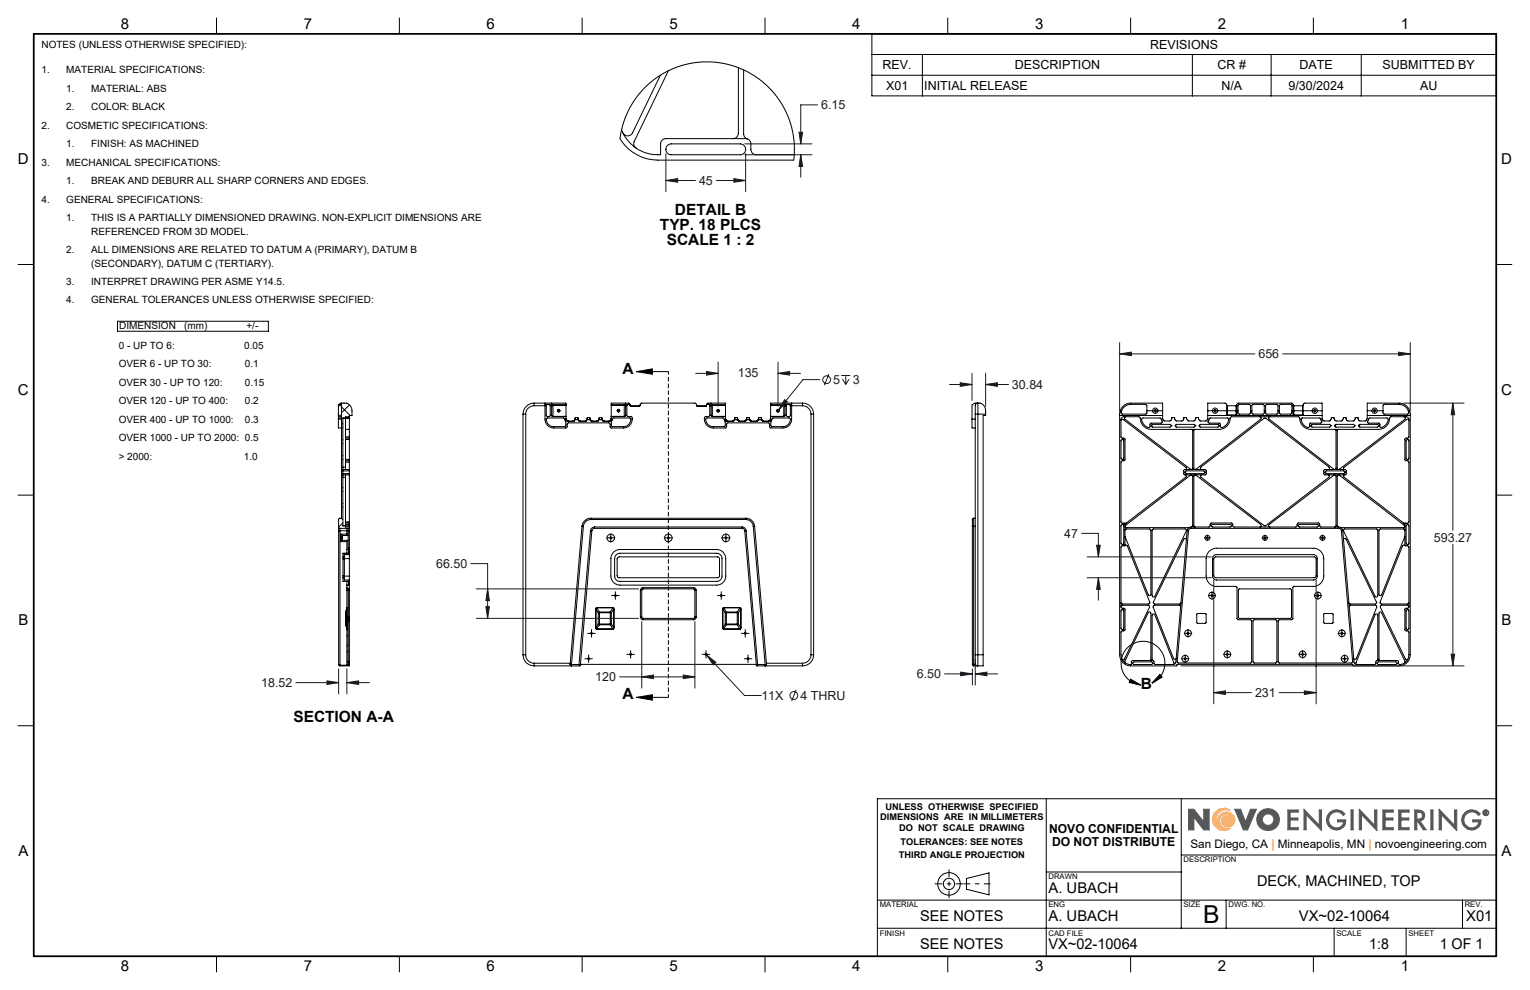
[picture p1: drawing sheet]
<svg xmlns="http://www.w3.org/2000/svg" width="432mm" height="279mm" viewBox="0 0 432 279" stroke-linecap="round" stroke-linejoin="round" font-family="sans-serif">
<g fill="none" stroke="#000" stroke-width=".28">
<path d="M61.1 5.1v4.5M112.7 5.1v4.5M164.3 5.1v4.5M188.6 20l-9.6 19.9a1.46 1.46 0 0 0 .5 1.9M208.4 19.1v18.5a1.57 1.57 0 0 1-1.5 1.5M209.9 19.7v18.1a1.55 1.55 0 0 0 1 1.4M215.9 5.1v4.5M267.5 5.1v4.5M319.1 5.1v4.5M370.7 5.1v4.5M175.4 36.6a11 11 0 0 0 11 7.1v-3.1a1.45 1.45 0 0 1 1.5-1.5h22.5a1.45 1.45 0 0 1 1.5 1.5v1.6a1.51 1.51 0 0 0 1.5 1.5h10.8M182.1 24.6l2.4-2.1 2.8-1.9 3.6-1.6 3.2-1 3.2-.5h3.3l3.6 .4 3 .8 3.1 1.2 2.7 1.5 3.2 2.6 2.3 2.4 2.2 3.1 1.6 3.1 1.1 3.4 .6 3.3 .2 4.1-.2 1.8-39.8-.1a11.4 11.4 0 0 1-9.2-6.2l.8-3.6 1.3-3.5 2-3.6z"/>
<path d="M186.4 21.2l-7.9 16.3a1.53 1.53 0 0 1-2.7 0M188.6 40.9l.8-.3h19.5a1.53 1.53 0 0 1 1.5 1.5 1.53 1.53 0 0 1-1.5 1.6h-19.5a1.55 1.55 0 0 1-1.4-1.1 1.55 1.55 0 0 1 .6-1.7zM5.1 74.6h4.4M422.3 74.6h4.4M95.5 118.3v2.5h.9M95.5 117.6v.4M95.5 117.2v.4M95.5 118h.9M95.5 114.5h.9M95.5 118.3h.9M95.5 117.6h.9M95.5 114.5v2.7"/>
<path d="M95.5 118v.3M95.5 117.2h.9M95.6 114.1l-.1 .4M95.6 114.1h.8M96.3 113.8h1.5a2.24 2.24 0 0 1 1.5 2.1v1.4h-.7v.3M96.3 113.8l-.7 .3M96.4 119.3l.4 .4M96.4 114.8l2.4 2.5M96.4 113.8v32.5M96.8 118h1.8M98.6 117.6h-1.1v14.2M98.6 117.6v.4"/>
<path d="M98.6 118v3.2M98.6 118h-1.8v30.4h.7M98.6 118h.1M98.6 114.3l-2.2 2.2M147.6 116.9h.8M147.6 116.9v67.9M148.4 116.9v67.9M150.7 113.8a3.1 3.1 0 0 0-3.1 3.1M150.7 113.8v.7M150.7 114.5a2.4 2.4 0 0 0-2.3 2.4M150.7 113.8h9v.5M150.7 114.5h3.1"/>
<path d="M153.8 113.8v.5M153.8 114.3v4a2.46 2.46 0 0 0 2.5 2.5h3.4l.4-.3v-.9l.3-.3h11.5l.3 .3v.9l.3 .3h3.4a2.27 2.27 0 0 0 2.3-3.2h-1l-.3-.3 .1-3M153.8 114.3h.5M154.2 118.1l5-.1 .5 .9-.2 1.5h-3.2a2.02 2.02 0 0 1-2.1-2.3zM154.3 114.3l.3-.2 .6 .2M154.3 114.3l-.1 2.9 .3 .4h.5l.3-.3-.1-3M155.2 114.3h.5M155.7 113.8v.5M155.7 114.3v3l.4 .3M155.7 117.1l.4 .4M156.1 114.3l-.4 .4 .4-.4M156.1 114.3v3.2"/>
<path d="M156.1 114.3h3.6M156.1 117.5h3.6M156.1 114.3h.1M156.1 117.5v.1M159.7 117.5l.1 .9M159.7 118.1l.1 .2M159.7 114.3v3.2M159.8 118.4l.2 .4M159.8 118.3v.1M159.8 118.3l.2 .3M160 118.8l.3 .2M160 118.6l.3 .2"/>
<path d="M160 118.6v.2M160.3 118.8h1.5M160.3 119h1.5M160.3 118.8v.2M161.8 118.8v.2M162.1 118.8l-.3 .2M162.1 118.6l-.3 .2M162.1 118.6v.2M162.3 118.5l-.2 .3M162.3 118.5h.9M162.3 118.4v.1M162.3 118.4h.9"/>
<path d="M162.3 118.3v.1M162.3 118.3h.1M162.3 118.3l-.2 .3M162.3 118.1v-.3h.8v.3M162.3 118.1v.2M163.1 118.1l.1 .2M163.2 118.3v.1M163.2 118.3h.1M163.2 118.3l.2 .3M163.2 118.5l.2 .3M163.2 118.4v.1M163.4 118.8l.3 .2"/>
<path d="M163.4 118.6l.3 .2M163.4 118.6v.2M163.7 118.8h1.5M163.7 119h1.5M163.7 118.8v.2M165.2 118.8v.2M165.5 118.8l-.3 .2M165.5 118.6l-.3 .2M165.5 118.6v.2M165.7 118.5h.9M165.7 118.5l-.2 .3M165.7 118.4h.9"/>
<path d="M165.7 118.4v.1M165.7 118.3v.1M165.7 118.3h.1M165.7 118.3l-.2 .3M165.7 118.1v-.3h.8v.3M165.7 118.1v.2M166.5 118.1v.2M166.5 118.3l.1 .1M166.5 118.3h.1M166.5 118.3l.3 .3M166.6 118.5l.2 .3M166.6 118.4v.1"/>
<path d="M166.8 118.8l.3 .2M166.8 118.6l.3 .2M166.8 118.6v.2M167.1 118.8h1.4M167.1 119h1.4M167.1 118.8v.2M168.5 118.8v.2M168.8 118.8l-.3 .2M168.8 118.6l-.3 .2M168.8 118.6v.2M169.1 118.3v.1M169.1 118.5h.8"/>
<path d="M169.1 118.5l-.3 .3M169.1 118.4h.8M169.1 118.3h.1M169.1 118.4v.1M169.1 118.3l-.3 .3M169.1 118.1v-.3h.8v.3M169.1 118.1v.2M169.9 118.1v.2M169.9 118.3v.1M169.9 118.5l.2 .3M169.9 118.3h.1M169.9 118.4v.1"/>
<path d="M169.9 118.3l.2 .3M170.1 118.8l.4 .2M170.1 118.6l.4 .2M170.1 118.6v.2M170.5 118.8h1.4M170.5 119h1.4M170.5 118.8v.2M171.9 118.8v.2M172.2 118.8l-.3 .2M172.2 118.6l-.3 .2M172.2 118.6v.2M172.4 118.4l-.2 .4"/>
<path d="M172.4 118.3v.1M172.4 118.3l-.2 .3M172.5 117.5l-.1 .9M172.5 118.1l-.1 .2M172.5 114.3v3.2M172.5 114.3h3.7M172.5 117.5h3.7M173 118h4.8a1.77 1.77 0 0 1-1.9 2.4h-3.2l-.2-.3v-1.1zM176.2 114.3l.4 .4-.4-.4M176.2 114.3v3.2M176.2 114.3h.1M176.2 117.5v.1"/>
<path d="M176.6 113.8v.5M176.6 114.3v2.9l-.4 .4M176.6 117.1l-.4 .4M176.6 114.3h.4M177.8 114.1l-.4-.3h-4.9v.5M177.8 114.1l-.8 .2M177.8 114.1l.2 .6M177.8 114.3l.2 .2M178 114.5v.2M178 114.5h2.4M178 114.7h2.4M180.4 114.7l.3-.7 .3-.2h15.2l.3 .2 .3 .7"/>
<path d="M180.4 114.5v.2M180.7 114.3l-.3 .2M196.6 114.3l.2 .2M196.8 114.5v.2M196.8 114.5h2.4M196.8 114.7h2.4M199.2 114.5v.2M199.2 118.1l5.1-.1 .4 1v1.1l-.2 .3h-3.2a2.01 2.01 0 0 1-2.1-2.3zM199.4 114.3l-.2 .2M199.4 114.1l.3-.3h5.1v.5M199.4 114.1l.8 .2M199.4 114.1l-.2 .6"/>
<path d="M200.2 114.3l.1 3-.3 .3h-1a2.27 2.27 0 0 0 2.3 3.2h3.5l.2-.3 .1-.9 .3-.3h11.5l.3 .3v.9l.3 .3h3.4a2.45 2.45 0 0 0 2.5-2.5v-4M200.2 114.3h.5M200.7 113.8v.5M200.7 114.3v3l.3 .3M200.7 117.1l.3 .4M201 114.3l-.3 .4 .3-.4M201 114.3v3.2M201 114.3h3.8M201 117.5h3.8M201 114.3h.1M201 117.5v.1M204.8 118.3v.1"/>
<path d="M204.8 118.1v.2M204.8 114.3v3.2M204.8 117.5v.9M204.8 118.4l.2 .4M204.8 118.3l.2 .3M205 118.8l.3 .2M205 118.6l.3 .2M205 118.6v.2M205.3 118.8h1.5M205.3 119h1.5M205.3 118.8v.2M206.8 118.8v.2"/>
<path d="M207.1 118.8l-.3 .2M207.1 118.6l-.3 .2M207.1 118.6v.2M207.3 118.5h.9M207.3 118.5l-.2 .3M207.3 118.4h.9M207.3 118.4v.1M207.3 118.3v.1M207.3 118.3h.1M207.3 118.3l-.2 .3M207.4 118.1l-.1 .2M207.4 118.1v-.3h.7v.3"/>
<path d="M208.1 118.1l.1 .2M208.2 118.3v.1M208.2 118.3h.1M208.2 118.3l.2 .3M208.2 118.5l.2 .3M208.2 118.4v.1M208.4 118.8l.3 .2M208.4 118.6l.3 .2M208.4 118.6v.2M208.7 118.8h1.4M208.7 119h1.4M208.7 118.8v.2"/>
<path d="M210.1 118.8v.2M210.5 118.8l-.4 .2M210.5 118.6l-.4 .2M210.5 118.6v.2M210.7 118.3v.1M210.7 118.5h.9M210.7 118.5l-.2 .3M210.7 118.4h.9M210.7 118.3h.1M210.7 118.4v.1M210.7 118.3l-.2 .3M210.7 118.1v.2"/>
<path d="M210.7 118.1v-.3h.8v.3M211.5 118.1l.1 .2M211.6 118.3v.1M211.6 118.5l.1 .3M211.6 118.3h.1M211.6 118.4v.1M211.6 118.3l.1 .3M211.7 118.8l.4 .2M211.7 118.6l.4 .2M211.7 118.6v.2M212.1 118.8h1.4M212.1 119h1.4"/>
<path d="M212.1 118.8v.2M213.5 118.8v.2M213.9 118.8l-.4 .2M213.9 118.6l-.4 .2M213.9 118.6v.2M214 118.5h.9M214 118.5l-.1 .3M214 118.4h.9M214 118.4v.1M214.1 118.3l-.1 .1M214.1 118.3h.1M214.1 118.3l-.2 .3"/>
<path d="M214.1 118.1v.2M214.1 118.1v-.3h.8v.3M214.9 118.1v.2M214.9 118.3v.1M214.9 118.3h.1M214.9 118.3l.2 .3M214.9 118.5l.2 .3M214.9 118.4v.1M215.1 118.8l.3 .2M215.1 118.6l.3 .2M215.1 118.6v.2M215.4 118.8h1.5"/>
<path d="M215.4 119h1.5M215.4 118.8v.2M216.9 118.8v.2M217.2 118.8l-.3 .2M217.2 118.6l-.3 .2M217.2 118.6v.2M217.5 118.4l-.3 .4M217.5 118.3l-.3 .3M217.5 118.3v.1M217.5 118.1v.2M217.5 114.3v3.2M217.5 114.3h3.7"/>
<path d="M217.5 117.5h3.7M217.5 117.5v.9M218 118h4.9a.84 .84 0 0 1-.1 1.3l-.4 .5-.8 .5-3.8 .1-.2-.3v-1.1zM221.2 114.3l.3 .4-.3-.4M221.2 114.3v3.2M221.2 114.3h.1M221.2 117.5v.1M221.5 113.8v.5M221.5 114.3v3l-.3 .3M221.5 117.1l-.3 .4M221.5 114.3h.5M222 114.3l.3-.2 .7 .2"/>
<path d="M222 114.3l-.1 3 .3 .3h.5l.4-.3-.1-3M223 114.3h.4M223.4 113.8v.5M223.4 114.5h3.1M226.5 114.5a2.46 2.46 0 0 1 2.4 2.4M226.5 113.8v.7M226.5 113.8a3.1 3.1 0 0 1 3.1 3.1M226.5 113.8h-9v.5M228.9 116.9h.7M228.9 116.9v67.9M229.6 116.9v67.9M274.3 118.3v2.5h.9"/>
<path d="M274.3 118.3h.9M275.2 116.9a4.3 4.3 0 0 1 .4-3l.4-.1v3.1M275.2 116.9h.8M275.2 116.9v67.9M276 116.9h2.2M276 116.9v67.9M278.2 116.9a2.81 2.81 0 0 0-1.6-3.1h-1.4l-.9 .5v4M278.2 116.9v.4h-.7v67.5M316 117.3h12.1M316.2 115.9l-.2 .9v68a3.2 3.2 0 0 0 3.1 3.1h12.9l.2-.4h49.5l.3 .4h12.9a3.1 3.1 0 0 0 3.1-3.1v-68l-.2-.9M316.2 115.9a3.1 3.1 0 0 1 2.9-2.1h9v2.1M316.2 115.9h.3"/>
<path d="M316.4 118.7l.1-.3h.5l17.7 13.5 .2 .3-.4 .3M316.5 115.9a.6 .6 0 0 0 .3 1h6.6l.3-.3v-.7M316.5 115.9a2.7 2.7 0 0 1 2.6-1.8h4.2a1.65 1.65 0 0 1 .4 1.8M317.7 117.6a.39 .39 0 0 0-.3 .3 .39 .39 0 0 0 .1 .4l18.8 14.2 .3-.3v-10.7l-.4-.3M322.3 118.1l5.3-.1 .4 1-.1 .3-3.1 .1-.2 .3-.2 .9a2.29 2.29 0 0 1-2.1-2.5zM323.7 115.9h1.6M325.3 115.9a.76 .76 0 0 0 .8 .8 .76 .76 0 0 0 .7-.8M325.3 115.9a.76 .76 0 0 1 .8-.8 .76 .76 0 0 1 .7 .8M326.8 115.9h1.3M328.1 115.9v2.2l.6 .7h1.6l.4-.6v-.4h.8v.4l.6 .6h1.6l.4-1h.8v.4l.6 .6h1.5l.5-1h.7l.5 1h1.6l.6-.6v-2.3M340.9 115.9v-2.1h4.8a.84 .84 0 0 1 .5 1.2v.9M340.9 115.9h1.3"/>
<path d="M340.9 117.3h5.4M341.3 118h5.3a.96 .96 0 0 1-.2 1.5 1.84 1.84 0 0 1-1.8 1.1l-.4-1.2-3.2-.1-.1-.3zM342.2 115.9a.74 .74 0 0 1 .7-.8 .74 .74 0 0 1 .8 .8M342.2 115.9a.74 .74 0 0 0 .7 .8 .74 .74 0 0 0 .8-.8M343.7 115.9h2.5M346.2 117.1l.1 .2M346.2 117.1h.2M346.2 115.9h.2M346.2 114.3l.2 .2M346.2 115.9v1.2M346.3 117.3h.1M346.4 117.1v.2"/>
<path d="M346.4 114.5v1.4M346.4 115.9h2.4M346.4 117.3h2.4M346.4 115.9v1.2M346.4 117.1h2.4M346.4 114.5h2.4M348.8 117.1v.2M348.8 117.1h.2M348.8 117.3h.1M348.8 115.9h.2M348.8 114.5v1.4M348.8 115.9v1.2"/>
<path d="M348.9 117.3h.1M348.9 117.3h16.2M349 115.9v-1.1a.7 .7 0 0 1 .5-1h15a.8 .8 0 0 1 .4 1.2v.9M349 117.1l-.1 .2M349 114.3l-.2 .2M349 115.9h.4M349 115.9v1.2M349.4 115.9v-.9a.61 .61 0 0 1 .4-.9h2.7a1.56 1.56 0 0 1 .4 1.8M349.4 115.9v.7l.3 .3h2.9l.3-.3v-.7M352.9 115.9h.4M353.3 115.9v-.9a.58 .58 0 0 1 .4-.9h2.7a1.65 1.65 0 0 1 .4 1.8M353.3 115.9v.8l.3 .2h2.9l.3-.3v-.7"/>
<path d="M355.6 117.6a.37 .37 0 0 1 .3 .3 .37 .37 0 0 1-.1 .4l-18.3 14.1a.38 .38 0 0 1-.4 .1 .38 .38 0 0 1-.2-.4v-10.6l.4-.3M356.8 115.9h.4M357.2 115.9v-.9a.63 .63 0 0 1 .3-.9h2.8a1.65 1.65 0 0 1 .4 1.8M357.2 115.9v.7l.3 .3h2.9l.3-.2v-.8M358.4 117.6a.37 .37 0 0 0-.4 .3 .37 .37 0 0 0 .2 .4l18.2 14.1a.38 .38 0 0 0 .4 .1 .38 .38 0 0 0 .2-.4v-10.6l-.3-.3M360.7 115.9h.4M361.1 115.9v-.9a.61 .61 0 0 1 .4-.9h2.7a1.56 1.56 0 0 1 .4 1.8M361.1 115.9v.7l.3 .3h2.9l.3-.3v-.7M364.6 115.9h.3M364.9 117.1l.2 .2M364.9 115.9h.3M364.9 114.3l.3 .2"/>
<path d="M364.9 117.1h.3M364.9 115.9v1.2M365.1 117.3h.1M365.2 114.5v1.4M365.2 117.1v.2M365.2 115.9h2.4M365.2 117.3h7.9M365.2 115.9v1.2M365.2 117.1h2.4M365.2 114.5h2.4M367.3 118.1l5.3-.1 .5 1-.1 .3-3.2 .1-.4 1.2a2.36 2.36 0 0 1-2.1-2.5zM367.6 117.1l.1 .2"/>
<path d="M367.6 117.1h.2M367.6 115.9h.2M367.6 114.5v1.4M367.6 115.9v1.2M367.7 117.3h.1M367.8 117.1l-.1 .2M367.8 115.9v-1.1a.75 .75 0 0 1 .5-1h4.8v2.1M367.8 114.3l-.2 .2M367.8 115.9h2.5M367.8 115.9v1.2M370.3 115.9a.74 .74 0 0 0 .8 .8 .74 .74 0 0 0 .7-.8M370.3 115.9a.74 .74 0 0 1 .8-.8 .74 .74 0 0 1 .7 .8"/>
<path d="M371.8 115.9h1.3M373.1 115.9v2.3l.6 .6h1.6l.4-1h.8v.4l.6 .6h1.6l.4-1h.8v.5l.5 .5h1.7l.4-.6v-.4h.8v.4l.4 .6h1.7l.5-.7v-2.2M385.9 115.9v-2.1h9a3 3 0 0 1 2.9 2.1M385.9 115.9h1.3M385.9 117.3h12.1M386.4 118l5.3 .1a2.29 2.29 0 0 1-2.1 2.5l-.2-.9-.2-.3-3.2-.1-.1-.3zM387.2 115.9a.76 .76 0 0 1 .7-.8 .76 .76 0 0 1 .8 .8M387.2 115.9a.76 .76 0 0 0 .7 .8 .76 .76 0 0 0 .8-.8M388.7 115.9h1.6M390.3 115.9v-.9a.63 .63 0 0 1 .4-.9h4.2a2.89 2.89 0 0 1 2.5 1.8M390.3 115.9v.7l.3 .3h6.6a.6 .6 0 0 0 .2-1M396.3 117.6a.39 .39 0 0 1 .3 .3 .39 .39 0 0 1-.1 .4l-18.8 14.2-.3-.3v-10.7l.4-.3"/>
<path d="M397.4 115.9h.4M397.6 118.7l-.1-.3h-.5l-17.7 13.5-.2 .3 .3 .3M5.1 139.7h4.4M96.4 137.3l.4 .4M96.4 132.8l.4 .4M96.4 128.3l.4 .4M96.4 123.8l.4 .4M96.8 132.5h1.8M96.8 134h1.8M96.8 132.9h1.8M96.8 133.7h1.8M96.8 120.6l-.4 .4"/>
<path d="M96.8 125.1l-.4 .4M96.8 129.6l-.4 .4M96.8 134.1l-.4 .3M96.8 138.6l-.4 .4M96.8 134.7h.7M96.8 131.8h.7M97.5 134v.7M97.5 131.8v.7M97.5 130h1.1M97.5 123.6h1.1M97.5 121.2h1.1M97.5 134.7v13.6"/>
<path d="M97.5 124h1.1M97.5 129.6h1.1M97.5 123.3h1.1M97.5 130.4h1.1M98.6 133.7v.3M98.6 132.5v.4M98.6 123.6v.4M98.6 129.6v.4M98.6 123.3v.3M98.6 130v.4M98.6 121.2v2.1M98.6 124v5.6"/>
<path d="M98.6 130.4v2.1M98.6 132.9v.8M98.6 134v13.3M316.8 124l-.4 .3v5.1l.4 .2M316.8 129.6h.1M316.8 124l.3 .4v4.9l-.3 .3M316.8 124h.1M324.9 120.2l.3-.4h5.1l.3 .4M324.9 120.2h.1M324.9 120.2l.3 .3h5.1l.3-.3M330.6 120.2h.1M331.7 120.2l.3-.4h5l.3 .4"/>
<path d="M331.7 120.2h.1M331.7 120.2l.3 .3h5l.3-.3M334.2 132.6l5.8-.1 .4 .3v.9l-.2 .3h-5.9l-.3-.3zM334.4 133.3h.1M334.4 133.3l.3-.4h5l.3 .4M334.4 133.3l.3 .4h5l.3-.4M334.5 134a.32 .32 0 0 1 .4 .2 .32 .32 0 0 1-.1 .4l-17 13.1-1.2-.1-.2-.2v-17l.3-.4h.5l.3-.2v-5.9l-1.1-.5v-5a.78 .78 0 0 1 .7-.8l4.5 .1a4.4 4.4 0 0 0 2.2 3.3l1.1 .2h19.2a3.4 3.4 0 0 0 3.2-3.4l19.3-.1a4 4 0 0 0 2.6 3.4l19.8 .1a3.4 3.4 0 0 0 3.3-3.4l4.6-.2a.78 .78 0 0 1 .7 .8v5l-1.1 .5v5.9l.3 .2h.5l.3 .4v17l-.2 .2-1.2 .1-17-13.1a.32 .32 0 0 1-.1-.4 .32 .32 0 0 1 .3-.2M337.3 120.2h.1M338.4 120.2l.3-.4h5l.4 .4M338.4 120.2h.1M338.4 120.2l.3 .3h5l.4-.3M339.2 134a.37 .37 0 0 0-.4 .3 .37 .37 0 0 0 .1 .4l18 13.7 18.1-13.7a.37 .37 0 0 0 .2-.4 .37 .37 0 0 0-.4-.3"/>
<path d="M339.2 132.5a.38 .38 0 0 1-.4-.2 .38 .38 0 0 1 .1-.5l18-13.8 18.2 13.8a.38 .38 0 0 1 .1 .5 .38 .38 0 0 1-.4 .2M340 133.3h.1M344.1 120.2h.1M369.9 120.2l.3 .3h5l.4-.3M369.9 120.2l.3-.4h5l.4 .4M369.9 120.2h.1M373.6 132.7l.3-.2h5.7l.3 .3v.9l-.2 .3h-5.9l-.2-.3zM373.9 133.3l.4-.4h5l.3 .4M373.9 133.3h.1M373.9 133.3l.4 .4h5l.3-.4M375.6 120.2h.1M376.7 120.2l.3 .3h5l.3-.3"/>
<path d="M376.7 120.2l.3-.4h5l.3 .4M376.7 120.2h.1M379.6 133.3h.1M382.3 120.2h.1M383.4 120.2l.3 .3h5.1l.2-.3M383.4 120.2l.3-.4h5.1l.2 .4M383.4 120.2h.1M389 120.2h.1M397.2 124l.4 .3v5.1l-.4 .2M397.2 124h.1M397.2 124l-.4 .3v5.1l.4 .2M397.2 129.6h.1"/>
<path d="M422.3 139.7h4.4M95.6 148.7l.4 .4M95.6 149.8h.4M95.6 148.7v1.1M95.6 149.8v37.7M96 149.1v.7M96 149.1h1.9v1.6h-1.7v.9M96 149.8h1.9M96 149.8v37.9M96.2 151.6v.4M96.2 151.6h.4M96.2 152v.9h1.7v2.2"/>
<path d="M96.2 152h.4M96.3 146.3l.5 .3M96.4 146.3h-.6l-.2 .2v2.2M96.4 150.7l.3 .4M96.4 141.8l.4 .4M96.6 151.6v.4M96.6 152.3l-.4 .3M96.6 152v.5h1.6M96.8 143.1l-.4 .3M96.8 147.6l-1.2 1.1M96.8 148.3h.7M96.8 157.2v.5"/>
<path d="M96.8 157.2h.4M96.8 157.7v4.8M96.8 157.7h.4M97.2 156.1l-.4 .4M97.2 157.2v.5M97.2 157.7v4.8M97.2 157.7h1.4M97.3 156.1l.3 .4M97.5 148.3v.1M97.5 148.4v.3h1.1M97.5 148h1.1M97.5 147.6h1.1"/>
<path d="M97.5 148.4h1.1M97.5 147.3h1.1M97.9 155.1v1M97.9 155.1h.5v1h-1.6v1.1M98.1 152.5l.1 .1M98.2 151.1v1.4M98.2 152.5v2.2h.4M98.2 150.6l-.5 .5M98.2 151.1h-1.6v.5M98.2 149.8h.4M98.6 154.7l-.4 .4M98.6 148.4v.3"/>
<path d="M98.6 147.6v.4M98.6 156.5v1.2M98.6 149.1v.7M98.6 147.3v.3M98.6 156.5h-1.4v.7M98.6 149.1h-.4v2M98.6 148v.4M98.6 148.7v.4M98.6 149.8v6.7M98.6 157.7v4.9M164.3 148.5l.3 .1M164.3 148.5l-3.4 39"/>
<path d="M164.6 148.6l-3.3 38.9M166.7 149.8h.3M166.7 149.8l-3.3 37.7M166.8 146.6a2.12 2.12 0 0 0-2.2 2M166.8 146.3a2.5 2.5 0 0 0-2.5 2.2M166.8 146.3v.3M166.8 146.3h43.7M166.8 146.6h43.7M167 149.8l-3.2 37.9M167.8 148.7a1.23 1.23 0 0 0-1.1 1.1M167.8 148.7v.4M167.8 149.1l-.4 .1-.4 .6"/>
<path d="M167.8 148.7h41.6M167.8 149.1h41.6M173 156l.9-.7 1.1-.2h27.3a2.58 2.58 0 0 1 2.5 2.6v4.9a2.58 2.58 0 0 1-2.5 2.5h-27.3a2.58 2.58 0 0 1-2.6-2.5v-5.3zM173.8 156.7l1.1-.6h27.4a1.49 1.49 0 0 1 1.5 1.6v4.9a1.49 1.49 0 0 1-1.5 1.5h-27.4a1.49 1.49 0 0 1-1.4-1.5v-4.9zM174.4 157.3l28.1-.1 .6 .4v5l-.5 .5h-28l-.4-.6v-4.8zM209.4 148.7a1.15 1.15 0 0 1 1.2 1.1M209.4 148.7v.4M209.4 149.1l.4 .1 .4 .6M210.2 149.8h.4M210.2 149.8l3.3 37.9M210.5 146.6a2.12 2.12 0 0 1 2.1 2M210.5 146.3v.3"/>
<path d="M210.5 146.3a2.44 2.44 0 0 1 2.5 2.2M210.6 149.8l3.2 37.7M212.6 148.6l3.3 38.9M213 148.5l-.4 .1M213 148.5l3.3 39M274.4 148.6v38.9M274.8 148.5l-.4 .1M274.8 146.3v2.2M274.8 146.3l-.4 .2v2.1M274.8 148.5v39M274.8 148.5h.4M274.8 146.3h.4"/>
<path d="M316.8 148l.3 .4v4.9l-.3 .4M316.8 148h.1M316.8 148l-.4 .3v5.1l.4 .3M316.8 153.7h.1M317.1 147.7l.4 .2v5.9l-.4 .2M317.5 149.6l.3-.3h6.7l.3 .2v18.2a.39 .39 0 0 1-.3 .4 .39 .39 0 0 1-.4-.2l-6.6-16.6M325.3 149.4l9.3-.1 .3 .3-9 18.7a.39 .39 0 0 1-.4 .2 .39 .39 0 0 1-.3-.4zM334.8 152.3a.37 .37 0 0 0-.3-.4 .37 .37 0 0 0-.4 .3l-8.6 17.8 .4 .5h7.1l.3-.4M335.7 149.3l.3-.2 42.2 .1 .4 .6 3.1 36.9-.1 .3h-20.7l-.1-11.8 .2-.3h3.5l.4-.3v-8.8l.3-.3h5.4a2.95 2.95 0 0 0 3-2.9v-4.9a2.95 2.95 0 0 0-3-3h-27.2a2.95 2.95 0 0 0-3 3v4.9a2.95 2.95 0 0 0 3 2.9h5.4l.3 .3v8.8l.4 .3h3.5l.2 .3-.1 11.8h-20.7l-.2-.3 3.2-36.9zM336.2 148.7a1.15 1.15 0 0 0-1.2 1.1l-3.2 37.3-.5 .4h-5.4l-.2-.8-.3-.3h-5.8l-.3 .3v.8a2.73 2.73 0 0 1-2.9-2.7v-6.5l.2-.3h.7l.2-.2v-5.9l-.8-.2-.3-.4v-17l.3-.3 1.1-.2 .4 .3 6.3 16-.4 .4h-7.4l-.3-.4M336.2 148.7h5.1l.2-.2 .1-.7 .2-.2h5.8l.6 1.1h17.6l.6-1.1h5.7l.3 .2 .1 .7 .2 .2h5.1M336.2 148.7l.4-.3v-14l-.3-.3-18.6 14.1a.37 .37 0 0 0-.1 .5 .37 .37 0 0 0 .3 .2h17.7"/>
<path d="M337.3 148.7l-.4-.3v-14l.4-.3 18.5 14a.38 .38 0 0 1 .1 .4 .38 .38 0 0 1-.3 .2M342 148.1l5.2-.1a.37 .37 0 0 1 .4 .4 .37 .37 0 0 1-.4 .3h-5l-.3-.3zM342.5 156.8l.6-.3h27.6a1.09 1.09 0 0 1 1.1 1.2v4.9a1.08 1.08 0 0 1-1.1 1.1h-27.4a1.15 1.15 0 0 1-1.1-1.1v-4.9zM342.7 157.4l.4-.2h27.8l.4 .1 .1 .4v5l-.4 .4h-28l-.5-.6zM358.4 148.7a.38 .38 0 0 1-.3-.2 .38 .38 0 0 1 .1-.4l18.5-14 .3 .3v14l-.3 .3M366.6 148h5.1a.37 .37 0 0 1 .4 .4 .37 .37 0 0 1-.4 .3h-5l-.3-.3zM377.8 148.7l-.4-.3v-14l.3-.3 18.6 14.1a.37 .37 0 0 1 .1 .5 .37 .37 0 0 1-.3 .2h-17.7M377.8 148.7a1.15 1.15 0 0 1 1.2 1.1l3.2 37.3 .5 .4h5.4l.2-.8 .3-.3h5.8l.3 .3 .1 .7a1.01 1.01 0 0 0 1.4-.2 2.67 2.67 0 0 0 1.4-2.4v-6.5l-.2-.3h-.7l-.2-.2v-5.9l.8-.2 .3-.4v-17l-.3-.3-1.1-.2-.4 .3-6.3 16 .4 .4h7.4l.3-.4M379.2 152.3a.37 .37 0 0 1 .2-.4 .37 .37 0 0 1 .5 .3l8.6 17.8-.4 .5h-7.1l-.3-.4M379.2 149.4l9.3-.1 .3 .2v18.6a.39 .39 0 0 1-.3 .4 .39 .39 0 0 1-.4-.2l-9-18.5zM396.5 149.6l-.3-.3h-6.7l-.3 .3v18.1a.39 .39 0 0 0 .3 .4 .39 .39 0 0 0 .4-.2l6.6-16.6M396.8 147.7l-.3 .2v5.9l.3 .2"/>
<path d="M397.2 148l-.4 .3v5.1l.4 .3M397.2 153.7h.1M397.2 148l.4 .3v5.1l-.4 .3M397.2 148h.1M96.8 162.5v.6M96.8 163.1h.4M96.8 163.1v1h1.6v1h-.5M96.8 162.5h.4M97.2 162.5v.6M97.2 163.1v.6h1.4M97.2 162.6h1.4M97.5 172.9h.1"/>
<path d="M97.5 176.1h.1M97.5 176.1v.2M97.5 172.9v3.2M97.5 172.7l.1 .2M97.5 172.7v.2M97.5 176.3l.4 1.2M97.6 176.1l-.1 .2M97.6 176.1l.3 1M97.6 172.9v3.2M97.9 172h.1M97.9 177.1v.4M97.9 177.1h.1"/>
<path d="M97.9 172v5.1M97.9 172l-.3 .9M97.9 165.8l.4 .4M97.9 166.6h.4M97.9 165.8v.8M97.9 174.1h.4M97.9 174.1v.8M97.9 164.1v1M97.9 171.6v.4M97.9 171.4v.2M97.9 177.5v.1M97.9 165.7l.5 .5"/>
<path d="M97.9 179.2l.3 .4M97.9 165.1v.7M97.9 166.6v7.5M97.9 174.9v12.6M97.9 171.6l-.4 1.1M97.9 174.8l.3 .2M98.2 177.5l-.3 .3M98.2 175.3h.4M98.3 174.5l-.4 .4M98.3 166.2v.4M98.3 174.1v.4M98.3 174.5h.3"/>
<path d="M98.3 166.2h.3M98.3 174.1h.3M98.3 166.6h.3M98.3 166.6v7.5M98.6 163.7l-.4 .4M98.6 174.9v.4M98.6 174.1v.4M98.6 166.2v.4M98.6 162.6v1.1M98.6 174.9h-.4v12.2h.4M98.6 163.7v2.5M98.6 166.6v7.5"/>
<path d="M98.6 174.5v.4M98.6 175.3v11.4M168.1 172h.1M168.1 177.1h.1M168.1 177.1l.3 .5M168.1 172v5.1M168.2 177.1v.3l.2 .1M168.2 172l.6 .9M168.2 172v5.1M168.4 171.6l-.2 .4M168.4 171.4l-.3 .6M168.4 171.4v.2"/>
<path d="M168.4 177.5v.1M168.4 171.6l.8 1.1M168.4 177.5h4.6M168.4 171.6h4.6M168.4 171.4h4.6M168.4 177.6h4.6M168.8 176.1h.4M168.8 176.1l.4 .2M168.8 172.9h.4M168.8 172.9v3.2M168.8 176.1l-.6 1M169.2 176.1v.2"/>
<path d="M169.2 172.7v.2M169.2 172.7l-.4 .2M169.2 172.9v3.2M169.2 176.1h3M169.2 176.3h3M169.2 172.9h3M169.2 172.7h3M169.2 176.3l-.8 1.2M172.2 176.1v.2M172.2 172.7v.2M172.2 176.1h.3M172.2 172.9h.3"/>
<path d="M172.2 172.7l.3 .2M172.2 172.9v3.2M172.2 176.3l.8 1.2M172.5 176.1l-.3 .2M172.5 172.9v3.2M172.5 176.1l.7 1M173 171.6h.1l.1 .4M173 171.4l.3 .6M173 171.4v.2M173 177.5v.1M173 171.6l-.8 1.1M173.2 177.1l-.2 .4"/>
<path d="M173.2 172h.1M173.2 177.1h.1M173.2 172l-.7 .9M173.2 172v5.1M173.3 177.1l-.3 .5M173.3 172v5.1M180.7 174.1l.4 .7 .4 .1M180.7 174.1h.4M180.7 166.6h.4M180.7 166.6v7.5M181.1 174.1l.4 .4M181.1 166.6v7.5"/>
<path d="M181.5 165.8a.78 .78 0 0 0-.8 .8M181.5 174.5v.4M181.5 165.8v.4M181.5 166.2l-.4 .4M181.5 174.5h14.3M181.5 174.9h14.3M181.5 166.2h14.3M181.5 165.8h14.3M195.8 165.8a.72 .72 0 0 1 .7 .8M195.8 165.8v.4M195.8 174.5v.4M195.8 166.2l.3 .4"/>
<path d="M196.1 166.6h.4M196.1 174.1l-.3 .4M196.1 174.1h.4M196.1 166.6v7.5M196.5 174.1a.78 .78 0 0 1-.7 .8M196.5 166.6v7.5M203.9 177.1h.1M203.9 172h.1M203.9 177.1l.4 .5M203.9 172v5.1M204 177.1l.3 .4M204 172l.7 .9"/>
<path d="M204 172v5.1M204.3 171.6h-.2l-.1 .4M204.3 171.4l-.4 .6M204.3 171.4v.2M204.3 177.5v.1M204.3 171.6l.7 1.1M204.3 177.5h4.5M204.3 171.6h4.5M204.3 171.4h4.5M204.3 177.6h4.5M204.7 172.9h.3M204.7 176.1h.3"/>
<path d="M204.7 176.1l.3 .2M204.7 172.9v3.2M204.7 176.1l-.7 1M205 172.7l-.3 .2M205 172.7v.2M205 176.1v.2M205 172.9v3.2M205 176.1h3.1M205 176.3h3.1M205 172.9h3.1M205 172.7h3.1M205 176.3l-.7 1.2"/>
<path d="M208.1 176.1v.2M208.1 172.7v.2M208.1 176.1h.3M208.1 172.9h.3M208.1 172.7l.3 .2M208.1 172.9v3.2M208.1 176.3l.7 1.2M208.4 176.1l-.3 .2M208.4 172.9v3.2M208.4 176.1l.6 1M208.8 171.6h.2v.4M208.8 171.4l.4 .6"/>
<path d="M208.8 171.4v.2M208.8 177.5v.1M208.8 171.6l-.7 1.1M209 177.1l-.2 .4M209 172h.2M209 177.1h.2M209 172l-.6 .9M209 172v5.1M209.2 177.1l-.4 .5M209.2 172v5.1M316.4 171.2l.4-.4h7.3l.3 .4-7.1 14.8a.37 .37 0 0 1-.3 .2 .37 .37 0 0 1-.3-.2M316.8 172l.3 .4v4.9l-.3 .4"/>
<path d="M316.8 172h.1M316.8 172l-.4 .3v5l.4 .4M316.8 177.7h.1M333.2 171.2l-.4-.4h-7l-.4 .3 5.8 14.8a.39 .39 0 0 0 .4 .2 .39 .39 0 0 0 .4-.3M337.9 173.1l2.5 .2-.1 2.6h-2.3l-.3-.1zM349.6 166.3l14.7-.1 .2 .3-.1 7.9-14.7 .1-.2-.3zM353.7 175l.1-.1 6.5 .1 .1 11.8-.2 .3-6.5-.1zM373.7 173.2l2.5 .1-.1 2.6h-2.3l-.2-.1zM380.8 171.2l.4-.4h7l.3 .3-5.7 14.8a.39 .39 0 0 1-.4 .2 .39 .39 0 0 1-.4-.3M397.2 172l-.4 .3v5l.4 .4M397.2 177.7h.1M397.2 172l.4 .3v5l-.4 .4"/>
<path d="M397.2 172h.1M397.6 171.2l-.4-.4h-7.3l-.4 .4 7.2 14.8a.37 .37 0 0 0 .3 .2 .37 .37 0 0 0 .3-.2M95.6 187.5l.4 .2M95.6 187.5l.4 .4M96 187.7v.2M96 187.7h2.6M97.9 187.5l.7 .1M97.9 187.5h.7M97.9 183.7l.3 .3M98.2 182l-.3 .4M98.2 186.5l-.3 .3M98.2 186.7h.4"/>
<path d="M98.6 186.7v.4M98.6 187.5v.1M98.6 187.7v.2h-2.6M98.6 187.1v.4M98.6 187.6v.1M147.6 184.8h.8M147.6 184.8a3.2 3.2 0 0 0 3.1 3.1M148.4 184.8a2.39 2.39 0 0 0 2.3 2.4M150.7 187.2v.7M150.7 187.9h12.9M150.7 187.2h10.2M160.9 187.5l.3 .4 .1-.4"/>
<path d="M160.9 187.5h.4M161.3 187.5h2.1M163.4 187.5l.2 .4M163.4 187.5l.4 .2M163.8 187.7l-.2 .2M163.8 187.6h49.6M213.5 187.7l.1 .2M213.6 187.9h12.9M213.8 187.5l-.3 .2M213.8 187.5l-.2 .4M213.8 187.5h2.1M216.3 187.2h10.2"/>
<path d="M216.3 187.5h-.4M216.3 187.5l-.3 .4-.1-.4M226.5 187.2v.7M228.9 184.8a2.46 2.46 0 0 1-2.4 2.4M228.9 184.8h.7M229.6 184.8a3.1 3.1 0 0 1-3.1 3.1M274.4 187.5l.4 .4M274.8 187.5v.4M274.8 187.5h-.4M274.8 187.5h.5M275.2 184.8v2.4a.58 .58 0 0 0 .8 .6v-3M275.2 184.8h.8"/>
<path d="M276 184.8h1.5M277.5 184.8v3.1h-2.7M319.8 186.9l5.1-.1a.37 .37 0 0 1 .4 .4 .37 .37 0 0 1-.4 .3h-5l-.2-.2zM324.4 186.4l.4-.4v-12.9a.39 .39 0 0 0-.3-.4 .39 .39 0 0 0-.4 .2l-6.7 13.8 .2 .4M325.4 186.4l-.2-.3v-12.5a.39 .39 0 0 1 .3-.4 .39 .39 0 0 1 .4 .3l5.4 13.5v.4l-.4 .1M388.5 186.4l.3-.3v-12.5a.39 .39 0 0 0-.3-.4 .39 .39 0 0 0-.4 .3l-5.4 13.6 .3 .4M388.8 186.8h5.1a.37 .37 0 0 1 .4 .4 .37 .37 0 0 1-.4 .3h-5l-.2-.2zM389.6 186.4l-.4-.3v-13a.37 .37 0 0 1 .3-.4 .37 .37 0 0 1 .4 .2l6.7 13.8-.2 .4M5.1 204.8h4.4M422.3 204.8h4.4M295.3 225.4v44.5M333.4 225.4v36.6"/>
<path d="M422.3 225.4h-174.7v44.5M247.6 254h174.7M272.8 247.9l6.3-1.6v6.3l-6.3-1.6zM295.3 246.1h38.1M333.4 241.3h88.9M346 254v8M412.7 254v8M61.1 269.9v4.4M112.7 269.9v4.4M164.3 269.9v4.4M215.9 269.9v4.4M247.6 262h174.7"/>
<path d="M267.5 269.9v4.4M319.1 269.9v4.4M370.7 269.9v4.4M376.5 262v7.9M396.8 262v7.9"/>
<circle cx="157.7" cy="115.9" r=".32"/>
<circle cx="157.7" cy="115.9" r=".34"/>
<circle cx="174.5" cy="115.9" r=".34"/>
<circle cx="174.6" cy="115.9" r=".31"/>
<circle cx="202.7" cy="115.9" r=".31"/>
<circle cx="202.7" cy="115.9" r=".35"/>
<circle cx="219.6" cy="115.9" r=".32"/>
<circle cx="219.6" cy="115.9" r=".34"/>
<circle cx="326.1" cy="115.9" r=".32"/>
<circle cx="342.9" cy="115.9" r=".31"/>
<circle cx="371.1" cy="115.9" r=".31"/>
<circle cx="387.9" cy="115.9" r=".32"/>
<circle cx="172.4" cy="151.8" r=".25"/>
<circle cx="172.4" cy="151.8" r="1.06"/>
<circle cx="188.6" cy="151.8" r=".25"/>
<circle cx="188.6" cy="151.8" r="1.06"/>
<circle cx="204.9" cy="151.8" r="1.06"/>
<circle cx="204.9" cy="151.8" r=".25"/>
<circle cx="340.7" cy="151.8" r=".25"/>
<circle cx="340.7" cy="151.8" r=".69"/>
<circle cx="357" cy="151.8" r=".25"/>
<circle cx="357" cy="151.8" r=".68"/>
<circle cx="373.2" cy="151.8" r=".69"/>
<circle cx="373.2" cy="151.8" r=".25"/>
<circle cx="166.9" cy="178.7" r=".26"/>
<circle cx="173.7" cy="168.1" r=".26"/>
<circle cx="203.5" cy="168.1" r=".26"/>
<circle cx="210.3" cy="178.7" r=".26"/>
<circle cx="335.3" cy="178.7" r=".94"/>
<circle cx="335.3" cy="178.7" r=".25"/>
<circle cx="342.1" cy="168.1" r=".26"/>
<circle cx="342.1" cy="168.1" r=".94"/>
<circle cx="371.9" cy="168.1" r=".26"/>
<circle cx="371.9" cy="168.1" r=".93"/>
<circle cx="378.7" cy="178.7" r=".93"/>
<circle cx="378.7" cy="178.8" r=".25"/>
<circle cx="166.1" cy="185.9" r=".24"/>
<circle cx="178" cy="184.7" r=".25"/>
<circle cx="199.2" cy="184.7" r=".25"/>
<circle cx="211.1" cy="185.9" r=".25"/>
<circle cx="334.5" cy="185.9" r=".93"/>
<circle cx="334.5" cy="185.9" r=".25"/>
<circle cx="346.4" cy="184.7" r=".95"/>
<circle cx="346.4" cy="184.7" r=".25"/>
<circle cx="367.6" cy="184.7" r=".94"/>
<circle cx="367.6" cy="184.7" r=".25"/>
<circle cx="379.5" cy="185.9" r=".94"/>
<circle cx="379.5" cy="185.9" r=".25"/>
<circle cx="267.8" cy="249.5" r="1.59"/>
<circle cx="267.8" cy="249.5" r="3.2"/>
</g>
<path d="M342.7 229.6a3.1 3.1 0 0 1 4.5-.9 2.82 2.82 0 0 0-3.9 1.7 2.82 2.82 0 0 0 2.3 3.6 2.45 2.45 0 0 1-1.1-4.2 2.45 2.45 0 0 1 4 1.5 1.88 1.88 0 0 1-1.9 2.1 1.88 1.88 0 0 1-1.8-2.2l.6-.7a1.82 1.82 0 0 1 2.4 1.5 1.89 1.89 0 0 0-2.6-2 1.89 1.89 0 0 0-.3 3.3l1.5 .6 .8-.1a3.2 3.2 0 0 1-4-.2 3.2 3.2 0 0 1-.5-4z" fill="none" stroke="#f78d2a" stroke-width=".28"/>
<g fill="none" stroke="#555759" stroke-width=".28">
<path d="M335.4 228.4h1.5l2.8 3.6v-3.6h1.5v5.8h-1.5l-2.7-3.6-.1 3.6h-1.5zM339.7 232h.1M348.5 228.4h1.6l1.4 3.6 1.4-3.6h1.7l-2.5 5.8h-1.2zM363.5 228.6h2.9v.6h-2.3v1.7h2.2v.5h-2.2v2.2h2.3v.6h-2.9zM368 228.4l4.3 4.5v-4.3h.7v5.8l-4.4-4.5v4.3h-.6zM375.4 229.2a2.89 2.89 0 0 1 4.2 .5l-.5 .5a2.26 2.26 0 0 0-3.2-.7 2.26 2.26 0 0 0-.5 3.2 2.26 2.26 0 0 0 3.3 .4l.5-1.1h-1.7v-.6h2.3a2.78 2.78 0 0 1-4 2.5 2.78 2.78 0 0 1-.4-4.7zM381.3 228.6h.6v5.6h-.6zM383.6 228.4l4.3 4.5v-4.3h.7v5.8l-4.4-4.5v4.3h-.6zM390.3 228.6h2.9v.6h-2.3v1.7h2.2v.5h-2.2v2.2h2.3v.6h-2.9zM394.8 228.6h2.9v.6h-2.3v1.7h2.2v.5h-2.2v2.2h2.3v.6h-2.9zM399.3 228.6a2.74 2.74 0 0 1 2.6 .8l.2 .8-.3 .9-1.1 .6 1.8 2.5h-.8l-1.7-2.5h-.1v2.5h-.6zM399.9 229.2l1.1 .1a1.02 1.02 0 0 1 0 1.7l-1.1 .2z"/>
<path d="M403.8 228.6h.6v5.6h-.6zM406.2 228.4l4.3 4.5v-4.3h.6v5.8l-4.3-4.5v4.3h-.6zM413.6 229.2a2.89 2.89 0 0 1 4.2 .5l-.5 .5a2.25 2.25 0 0 0-3.3-.7 2.25 2.25 0 0 0-.2 3.4 2.25 2.25 0 0 0 3.4-.3l.1-.6h-1.6v-.6h2.3a2.79 2.79 0 0 1-4 2.5 2.79 2.79 0 0 1-.4-4.7zM419 228.9l.6 .1-.1 .4 .2 .4-.4-.4-.1 .4h-.2zM419.2 229l.3 .2-.3 .1z"/>
<circle cx="357.9" cy="231.3" r="1.64"/>
<circle cx="357.9" cy="231.3" r="3.2"/>
<circle cx="419.3" cy="229.4" r=".85"/>
<circle cx="419.3" cy="229.4" r=".71"/>
</g>
<path d="M279.5 249.4h-7.5" fill="none" stroke="#000" stroke-width=".28" stroke-dasharray="15.2 1.3 1.3 1.3" stroke-dashoffset="13.4" stroke-linecap="butt"/>
<path d="M263.8 249.4h8.1M267.8 245.4v8.1" fill="none" stroke="#000" stroke-width=".28" stroke-dasharray="15.2 1.3 1.3 1.3" stroke-dashoffset="13.1" stroke-linecap="butt"/>
<path d="M9.5 9.6h412.8v260.3h-412.8z" fill="none" stroke="#000" stroke-width=".5"/>
<path d="M343 229.1a3.2 3.2 0 0 1 4.2-.4 2.82 2.82 0 0 0-3.9 1.7 2.82 2.82 0 0 0 2.3 3.6 2.43 2.43 0 0 1-1.9-2.8 2.43 2.43 0 0 1 2.7-2 2.43 2.43 0 0 1 2.1 2.7 1.82 1.82 0 0 1-2.5 1.5 1.82 1.82 0 0 1-.9-2.7 1.73 1.73 0 0 1 2.7 1.3 1.9 1.9 0 0 0-2.6-2 1.9 1.9 0 0 0-.3 3.3l.8 .5h1.5a3.2 3.2 0 0 1-4.2-.4 3.2 3.2 0 0 1 0-4.3z" fill-rule="evenodd" fill="#f78d2a"/>
<path d="M335.4 228.4v5.8h1.5v-3.6l2.8 3.6h1.5v-5.8h-1.5v3.6l-2.8-3.6zM348.5 228.4l2.4 5.8h1.2l2.5-5.8h-1.7l-1.4 3.6-1.4-3.6zM355.6 229.1a3.1 3.1 0 0 0 .1 4.5 3.1 3.1 0 0 0 4.6-.3 3.1 3.1 0 0 0-.6-4.6 3.3 3.3 0 0 0-4.1 .4zM356.2 231.3a1.65 1.65 0 0 1 3.3 0 1.65 1.65 0 0 1-3.3 0zM363.5 228.6v5.6h2.9v-.6h-2.3v-2.2h2.2v-.5h-2.2v-1.7h2.3v-.6zM368 228.4v5.8h.6v-4.3l4.4 4.5v-5.8h-.7v4.3zM375.2 229.3a2.79 2.79 0 0 0 .7 4.7 2.79 2.79 0 0 0 3.9-2.6h-2.3v.6h1.7a2.16 2.16 0 0 1-2.8 1.5 2.16 2.16 0 0 1-1.3-2.9 2.25 2.25 0 0 1 1.9-1.5 2.25 2.25 0 0 1 2.1 1.1l.5-.5a2.92 2.92 0 0 0-4.4-.4zM381.3 228.6v5.6h.6v-5.6zM383.6 228.4v5.8h.6v-4.3l4.4 4.5v-5.8h-.7v4.3zM390.3 228.6v5.6h2.9v-.6h-2.3v-2.2h2.2v-.5h-2.2v-1.7h2.3v-.6zM394.8 228.6v5.6h2.9v-.6h-2.3v-2.2h2.2v-.5h-2.2v-1.7h2.3v-.6zM399.3 228.6v5.6h.6v-2.5l1.8 2.5h.8l-1.8-2.5a1.58 1.58 0 0 0 1.4-1.9 1.58 1.58 0 0 0-2.1-1.2zM399.9 229.2h.9l.4 .3 .3 .4-.3 1-.5 .2-.8 .1zM403.8 228.6v5.6h.6v-5.6zM406.2 228.4v5.8h.6v-4.3l4.3 4.5v-5.8h-.6v4.3zM413.3 229.4a2.79 2.79 0 0 0 .9 4.6 2.79 2.79 0 0 0 3.8-2.6h-2.3v.6h1.6a2.18 2.18 0 0 1-3.1 1.4 2.18 2.18 0 0 1-.6-3.4 2.24 2.24 0 0 1 3.7 .2l.5-.5a2.89 2.89 0 0 0-4.5-.3zM419 228.9v.9h.2v-.4l.5 .4-.2-.4 .2-.4zM419.2 229l.3 .2-.3 .1zM418.5 229.4a.85 .85 0 0 0 1.7 0 .85 .85 0 0 0-1.7 0zM418.6 229.4a.71 .71 0 0 1 1.4 0 .71 .71 0 0 1-1.4 0z" fill-rule="evenodd" fill="#555759"/>
<g fill="none" stroke="#191924" stroke-width=".28">
<path d="M225.5 37.3h1l-.5 3.3zM230.8 29.6h-4.8v11M187.9 50.9l3.3-.5v1zM187.9 43.4v10.7M187.9 50.9h8.4M202.2 50.9h8.2M207.1 50.4l3.3 .5-3.3 .5zM210.2 43.7h19M210.2 40.6h19M210.4 43.4v10.7M226 43.7l.5 3.3h-1zM226 43.7v6.3"/>
<path d="M316 99.9l3.3-.5v1zM316 96.7v19.3M316 99.9h38.2M362 99.9h36M394.7 99.4l3.3 .5-3.3 .5zM398 96.7v19.3M196.3 105.4h6.4M199.4 104.8l3.3 .6-3.3 .5zM202.7 102.2v12.5M219.6 105.4l3.2-.6v1.1zM219.6 102.2v12.5M219.6 105.4h6.3"/>
<path d="M221.4 112.8l.8 .6-2.5 2.3zM231.4 107.1h-4.8l-6.9 8.6M233.9 105.6l-1.2 3.1M237.4 106h2.6M237.7 107l1 1.5M238.7 106v2.5M239.6 107l-.9 1.5M268 108.5h6.3M271 108l3.3 .5-3.3 .5zM274.3 105.3v7.7M278.2 108.5l3.3-.5v1zM278.2 105.3v9.4"/>
<path d="M278.2 108.5h6.4M396.1 113.8h17.1M410 113.8l.5 3.3h-1zM410 113.8v35.9M132.9 159.1h4.7v15.4M305.3 150.5h4.7v6.7M306.8 157.2h35M309.5 153.9h1l-.5 3.3zM410 153.6v34.3M134.4 166.2h45.8M134.4 174.5h45.8M137.1 171.2h1l-.5 3.3z"/>
<path d="M137.6 166.2l.5 3.3h-1zM181.1 175.4v18.8M196.1 175.4v18.8M306.8 163.1h35M310 163.1l.5 3.2h-1zM310 163.1v6.3M342.5 163.8v34.8M371.4 163.8v34.8M83.5 192.7h12.1M92.3 192.2l3.3 .5-3.3 .5zM95.6 188.8v7M97.9 192.7l3.3-.5v1z"/>
<path d="M97.9 188.8v7M97.9 192.7h6.3M174.8 191h21.3M181.1 191l3.3-.5v1zM192.8 190.5l3.3 .5-3.3 .5zM199.4 184.9l2.6 2-.7 .7zM199.4 184.9l10.7 11.4h4.8M224.7 194.7l-1.3 3.2M266.6 190.2h7.8M271.1 189.7l3.3 .5-3.3 .5zM274.4 188.8v4.6M275.2 190.2l3.3-.5v1z"/>
<path d="M275.2 186.1v7.3M275.2 190.2h6.4M333.2 187.9h80M342.5 195.5l3.4-.5v1zM342.5 195.5h10.7M361 195.5h10.4M368.1 195l3.3 .5-3.3 .5zM409.5 184.6h1l-.5 3.3z"/>
<circle cx="233.3" cy="107.2" r="1.11"/>
<circle cx="224" cy="196.3" r="1.11"/>
</g>
<g fill="none" stroke="#000" stroke-width=".28">
<path d="M246.1 9.6h176.2v17.5h-176.2zM246.1 15.4h176.2M260.3 15.4v11.7M336.5 15.4v11.7M358.7 15.4v11.7M384.2 15.4v11.7M246.1 21.2h176.2M33.2 90.7h42.5v2.8h-42.5zM157.2 115.9h.2M157.6 115.9h.2M157.7 115.5v.1M157.7 115.8v.2"/>
<path d="M157.7 116.2v.1M157.9 115.9h.2M174.1 115.9h.2M174.4 115.9h.3M174.6 115.5v.1M174.6 115.8v.2M174.6 116.2v.1M174.8 115.9h.2M179.6 104.9l4.5-.8v1.5zM179.6 104.9h9M202.2 115.9h.2M202.6 115.9h.2"/>
<path d="M202.7 115.5v.1M202.7 115.8v.2M202.7 116.2v.1M202.9 115.9h.2M219.1 115.9h.2M219.4 115.9h.3M219.6 115.5v.1M219.6 115.8v.2M219.6 116.2v.1M219.8 115.9h.2M325.6 115.9h.2M325.9 115.9h.3"/>
<path d="M326.1 115.5v.1M326.1 115.8v.2M326.1 116.2v.1M326.3 115.9h.2M342.5 115.9h.2M342.8 115.9h.2M342.9 115.5v.1M342.9 115.8v.2M342.9 116.2v.1M343.2 115.9h.2M370.6 115.9h.2M370.9 115.9h.3"/>
<path d="M371.1 115.5v.1M371.1 115.8v.2M371.1 116.2v.1M371.3 115.9h.2M387.5 115.9h.2M387.8 115.9h.3M387.9 115.5v.1M387.9 115.8v.2M387.9 116.2v.1M388.2 115.9h.2M171.2 151.8h.9M172.2 151.8h.3"/>
<path d="M172.4 150.6v1M172.4 151.7v.2M172.4 152v1M172.6 151.8h1M187.4 151.8h.9M188.5 151.8h.2M188.6 150.6v1M188.6 151.7v.2M188.6 152v1M188.9 151.8h.9M203.7 151.8h.9M204.8 151.8h.2"/>
<path d="M204.9 150.6v1M204.9 151.7v.2M204.9 152v1M205.1 151.8h1M339.9 151.8h.6M340.6 151.8h.3M340.7 151v.6M340.7 151.7v.2M340.7 152v.6M341 151.8h.6M356.2 151.8h.5M356.9 151.8h.2"/>
<path d="M357 151v.6M357 151.7v.2M357 152v.6M357.3 151.8h.5M372.4 151.8h.6M373.1 151.8h.3M373.2 151v.6M373.2 151.7v.2M373.2 152v.6M373.5 151.8h.6M165.8 178.8h.9M166.8 178.8h.2"/>
<path d="M166.9 177.7v.8M166.9 178.6v.3M166.9 179v.8M167.2 178.8h.8M172.6 168.1h.8M173.6 168.1h.2M173.7 167v.8M173.7 168v.2M173.7 168.3v.9M173.9 168.1h.8M202.5 168.1h.8M203.4 168.1h.3"/>
<path d="M203.6 167v.8M203.6 168v.2M203.6 168.3v.9M203.8 168.1h.8M209.2 178.8h.8M210.2 178.8h.2M210.3 177.7v.8M210.3 178.6v.3M210.3 179v.8M210.6 178.8h.8M334.2 178.8h.8M335.2 178.8h.2"/>
<path d="M335.3 177.7v.8M335.3 178.6v.3M335.3 179v.8M335.6 178.8h.8M341 168.1h.8M341.9 168.1h.3M342.1 167v.8M342.1 168v.2M342.1 168.3v.9M342.3 168.1h.8M370.9 168.1h.8M371.8 168.1h.2"/>
<path d="M371.9 167v.8M371.9 168v.2M371.9 168.3v.9M372.2 168.1h.8M377.6 178.8h.8M378.6 178.8h.2M378.7 177.7v.8M378.7 178.6v.3M378.7 179v.8M379 178.8h.8M165.1 185.9h.8M166 185.9h.2"/>
<path d="M166.1 184.8v.8M166.1 185.8v.2M166.1 186.2v.8M166.4 185.9h.8M176.9 184.7h.8M177.9 184.7h.2M178 183.6v.8M178 184.5v.3M178 184.9v.8M178.3 184.7h.8M179.6 196.8l4.5-.7v1.5zM179.6 196.8h9"/>
<path d="M198.2 184.7h.8M199.1 184.7h.3M199.2 183.6v.8M199.2 184.5v.3M199.2 184.9v.8M199.5 184.7h.8M210 185.9h.9M211 185.9h.2M211.1 184.8v.8M211.1 185.8v.2M211.1 186.2v.8M211.4 185.9h.8"/>
<path d="M319.1 191.7l2.9 1.6-3.3-.7zM325.1 192.8a6.2 6.2 0 0 0 1.8-10 6.2 6.2 0 0 0-10 1.7 6.2 6.2 0 0 0 5.1 8.8M327.3 190.3l.7 .8-2.9 1.7zM333.4 185.9h.8M334.4 185.9h.2M334.5 184.8v.8M334.5 185.8v.2M334.5 186.2v.8M334.8 185.9h.8M345.3 184.7h.8M346.3 184.7h.2M346.4 183.6v.8"/>
<path d="M346.4 184.5v.3M346.4 184.9v.8M346.6 184.7h.8M366.5 184.7h.8M367.5 184.7h.2M367.6 183.6v.8M367.6 184.5v.3M367.6 184.9v.8M367.9 184.7h.8M378.4 185.9h.8M379.4 185.9h.2M379.5 184.8v.8"/>
<path d="M379.5 185.8v.2M379.5 186.2v.8M379.7 185.9h.8"/>
</g>
<path d="M188.6 104.8v92" fill="none" stroke="#000" stroke-width=".28" stroke-dasharray="1.3 .6" stroke-dashoffset=".4" stroke-linecap="butt"/>
<g fill="#000">
<path d="M179.6 104.9l4.5-.8v1.5zM179.6 196.8l4.5-.7v1.5z"/>
<path d="M327.3 190.3l.7 .8-2.9 1.7zM319.1 191.7l2.9 1.6-3.3-.7z"/>
</g>
<path d="M316 99.9l3.3-.5v1zM394.7 99.4l3.3 .5-3.3 .5zM410 113.8l.5 3.3h-1zM409.5 184.6h1l-.5 3.3zM368.1 195l3.3 .5-3.3 .5zM342.5 195.5l3.4-.5v1zM309.5 153.9h1l-.5 3.3zM310 163.1l.5 3.2h-1zM278.2 108.5l3.3-.5v1zM271 108l3.3 .5-3.3 .5zM275.2 190.2l3.3-.5v1zM271.1 189.7l3.3 .5-3.3 .5zM199.4 184.9l1.9 2.7 .7-.7zM221.4 112.8l-1.7 2.9 2.5-2.3zM181.1 191l3.3-.5v1zM192.8 190.5l3.3 .5-3.3 .5zM137.6 166.2l.5 3.3h-1zM137.1 171.2h1l-.5 3.3zM199.4 104.8l3.3 .6-3.3 .5zM219.6 105.4l3.2-.6v1.1zM97.9 192.7l3.3-.5v1zM92.3 192.2l3.3 .5-3.3 .5zM187.9 50.9l3.3-.5v1zM207.1 50.4l3.3 .5-3.3 .5zM226 43.7l.5 3.3h-1zM225.5 37.3h1l-.5 3.3z" fill="#191924"/>
<text font-size="7" x="339.5" y="260.5">B</text>
<g font-size="4.4">
<text x="186.2" y="65">TYP. 18 PLCS</text>
<text x="190.5" y="60.8">DETAIL B</text>
<text x="188.2" y="69.2">SCALE 1 : 2</text>
<text x="175.6" y="105.4">A</text>
<text x="175.6" y="197.4">A</text>
<text x="322" y="194.4">B</text>
<text x="82.8" y="203.7">SECTION A-A</text>
</g>
<g font-size="4.2">
<text x="34.1" y="8.1">8</text>
<text x="85.7" y="8.1">7</text>
<text x="137.3" y="8.1">6</text>
<text x="188.9" y="8.1">5</text>
<text x="240.5" y="8.1">4</text>
<text x="292.1" y="8.1">3</text>
<text x="343.7" y="8.1">2</text>
<text x="395.3" y="8.1">1</text>
<text x="5.1" y="46.4">D</text>
<text x="423.7" y="46.4">D</text>
<text x="5.1" y="111.4">C</text>
<text x="423.7" y="111.4">C</text>
<text x="5.2" y="176.5">B</text>
<text x="423.8" y="176.5">B</text>
<text x="5.2" y="241.6">A</text>
<text x="423.8" y="241.6">A</text>
<text x="354.8" y="249.9">DECK, MACHINED, TOP</text>
<text x="295.9" y="252">A. UBACH</text>
<text x="259.7" y="260">SEE NOTES</text>
<text x="295.9" y="260">A. UBACH</text>
<text x="366.5" y="260">VX~02-10064</text>
<text x="413.8" y="260">X01</text>
<text x="259.7" y="267.9">SEE NOTES</text>
<text x="295.9" y="267.9">VX~02-10064</text>
<text x="386.5" y="267.9">1:8</text>
<text x="406.3" y="267.9">1 OF 1</text>
<text x="34.1" y="274.2">8</text>
<text x="85.7" y="274.2">7</text>
<text x="137.3" y="274.2">6</text>
<text x="188.9" y="274.2">5</text>
<text x="240.5" y="274.2">4</text>
<text x="292.1" y="274.2">3</text>
<text x="343.7" y="274.2">2</text>
<text x="395.3" y="274.2">1</text>
</g>
<g font-size="3.5">
<text x="324.6" y="13.8">REVISIONS</text>
<text x="249.1" y="19.6">REV.</text>
<text x="286.4" y="19.6">DESCRIPTION</text>
<text x="343.6" y="19.6">CR #</text>
<text x="366.8" y="19.6">DATE</text>
<text x="390.2" y="19.6">SUBMITTED BY</text>
<text x="250.1" y="25.4">X01</text>
<text x="260.8" y="25.4">INITIAL RELEASE</text>
<text x="344.7" y="25.4">N/A</text>
<text x="363.6" y="25.4">9/30/2024</text>
<text x="400.8" y="25.4">AU</text>
<text x="296.1" y="235.2">NOVO CONFIDENTIAL</text>
<text x="296.9" y="238.7">DO NOT DISTRIBUTE</text>
</g>
<g font-size="3.5" fill="#191924">
<text x="231.8" y="30.8">6.15</text>
<text x="197.3" y="52.1">45</text>
<text x="355.2" y="101">656</text>
<text x="208.2" y="106.5">135</text>
<text x="235.1" y="108.3">5</text>
<text x="240.6" y="108.3">3</text>
<text x="285.6" y="109.7">30.84</text>
<text x="300.4" y="151.7">47</text>
<text x="404.7" y="152.8">593.27</text>
<text x="123.1" y="160.2">66.50</text>
<text x="258.7" y="191.4">6.50</text>
<text x="73.7" y="193.8">18.52</text>
<text x="168" y="192.2">120</text>
<text x="214.9" y="197.4">11X</text>
<text x="225.9" y="197.4">4 THRU</text>
<text x="354.2" y="196.6">231</text>
</g>
<text font-size="3.3" x="336" y="239.4">San Diego, CA | Minneapolis, MN | novoengineering.com</text>
<g font-size="2.8">
<text x="11.7" y="13.5">NOTES (UNLESS OTHERWISE SPECIFIED):</text>
<text x="11.7" y="20.7">1.</text>
<text x="18.7" y="20.7">MATERIAL SPECIFICATIONS:</text>
<text x="18.7" y="25.9">1.</text>
<text x="25.7" y="25.9">MATERIAL: ABS</text>
<text x="18.7" y="31.1">2.</text>
<text x="25.7" y="31.1">COLOR: BLACK</text>
<text x="11.7" y="36.4">2.</text>
<text x="18.7" y="36.4">COSMETIC SPECIFICATIONS:</text>
<text x="18.7" y="41.6">1.</text>
<text x="25.7" y="41.6">FINISH: AS MACHINED</text>
<text x="11.7" y="46.8">3.</text>
<text x="18.7" y="46.8">MECHANICAL SPECIFICATIONS:</text>
<text x="18.7" y="52">1.</text>
<text x="25.7" y="52">BREAK AND DEBURR ALL SHARP CORNERS AND EDGES.</text>
<text x="11.7" y="57.2">4.</text>
<text x="18.7" y="57.2">GENERAL SPECIFICATIONS:</text>
<text x="18.7" y="62.4">1.</text>
<text x="25.7" y="62.4">THIS IS A PARTIALLY DIMENSIONED DRAWING. NON-EXPLICIT DIMENSIONS ARE</text>
<text x="18.7" y="71.4">2.</text>
<text x="25.7" y="66.2">REFERENCED FROM 3D MODEL.</text>
<text x="25.7" y="71.4">ALL DIMENSIONS ARE RELATED TO DATUM A (PRIMARY), DATUM B</text>
<text x="25.7" y="75.2">(SECONDARY), DATUM C (TERTIARY).</text>
<text x="18.7" y="80.4">3.</text>
<text x="25.7" y="80.4">INTERPRET DRAWING PER ASME Y14.5.</text>
<text x="18.7" y="85.6">4.</text>
<text x="25.7" y="85.6">GENERAL TOLERANCES UNLESS OTHERWISE SPECIFIED:</text>
<text x="33.7" y="92.8">DIMENSION</text>
<text x="52" y="92.8">(mm)</text>
<text x="69.6" y="92.8">+/-</text>
<text x="33.5" y="98.5">0 - UP TO 6:</text>
<text x="68.9" y="98.5">0.05</text>
<text x="33.5" y="103.7">OVER 6 - UP TO 30:</text>
<text x="69.1" y="103.7">0.1</text>
<text x="33.5" y="108.9">OVER 30 - UP TO 120:</text>
<text x="69.1" y="108.9">0.15</text>
<text x="33.5" y="114.1">OVER 120 - UP TO 400:</text>
<text x="33.5" y="119.3">OVER 400 - UP TO 1000:</text>
<text x="69.1" y="114.1">0.2</text>
<text x="69.1" y="119.3">0.3</text>
<text x="33.5" y="124.5">OVER 1000 - UP TO 2000: 0.5</text>
<text x="33.5" y="129.7">&gt; 2000:</text>
<text x="68.9" y="129.7">1.0</text>
</g>
<g font-size="2.6">
<text x="248.4" y="231.5">DIMENSIONS ARE IN MILLIMETERS</text>
<text x="249.9" y="228.6">UNLESS OTHERWISE SPECIFIED</text>
<text x="253.7" y="234.4">DO NOT SCALE DRAWING</text>
<text x="254.2" y="238.5">TOLERANCES: SEE NOTES</text>
<text x="253.7" y="242.1">THIRD ANGLE PROJECTION</text>
</g>
<g font-size="2.2">
<text x="334" y="243.4">DESCRIPTION</text>
<text x="295.9" y="248.2">DRAWN</text>
<text x="248.3" y="256.1">MATERIAL</text>
<text x="295.9" y="256.1">ENG</text>
<text x="334" y="256.1">SIZE</text>
<text x="346.7" y="256.1">DWG. NO.</text>
<text x="413.4" y="256.1">REV.</text>
<text x="248.3" y="264">FINISH</text>
<text x="295.9" y="264">CAD FILE</text>
<text x="377.2" y="264">SCALE</text>
<text x="397.5" y="264">SHEET</text>
</g>
</svg>
